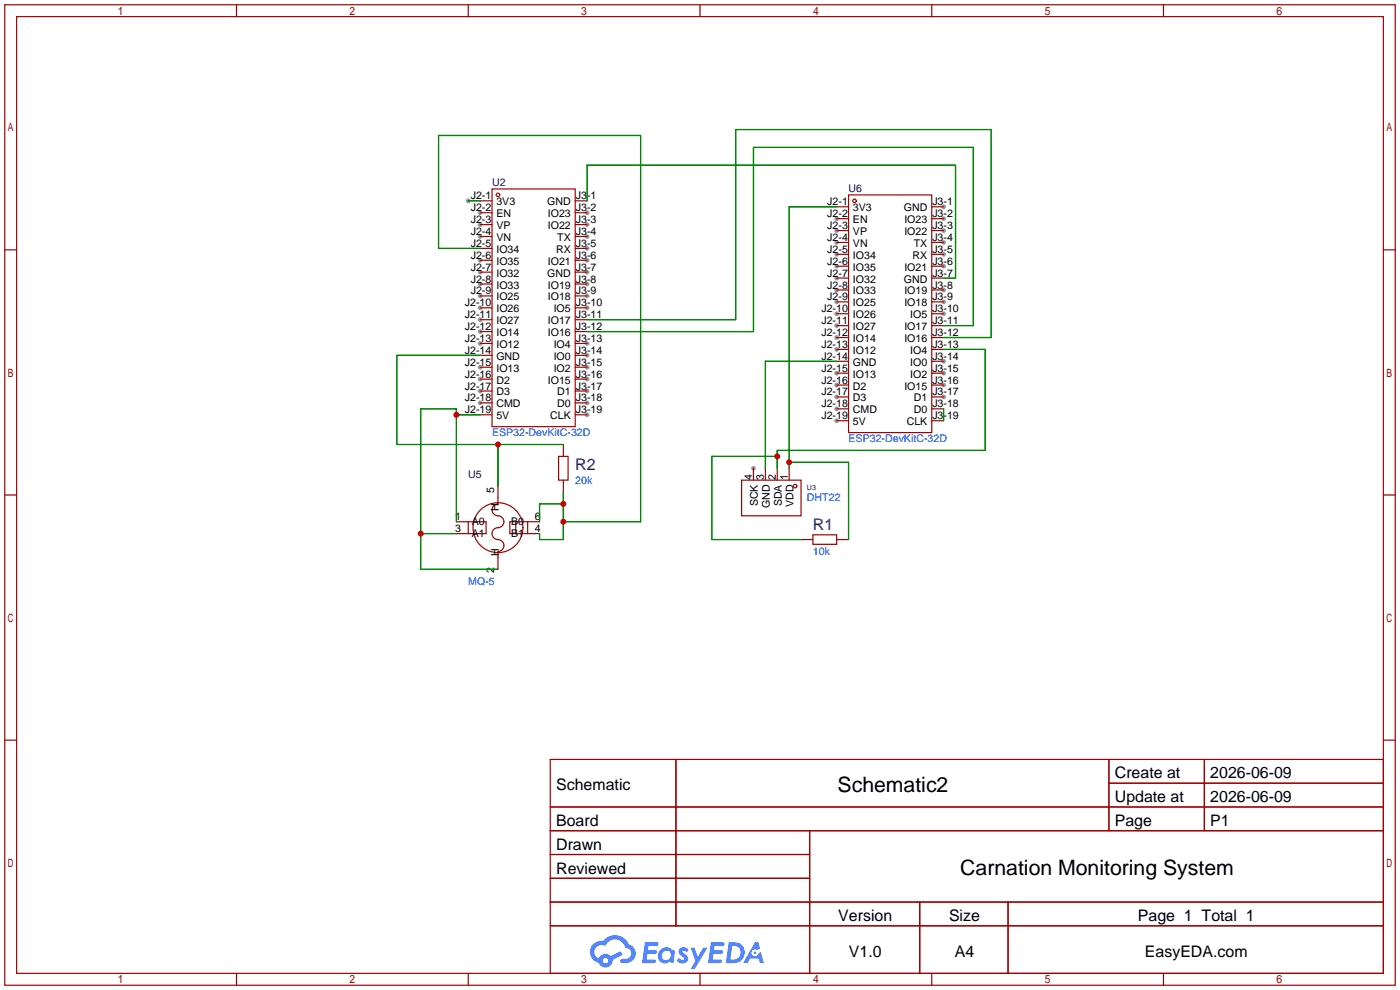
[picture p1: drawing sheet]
<svg xmlns="http://www.w3.org/2000/svg" width="299mm" height="212mm" viewBox="0 0 299 212" stroke-linecap="round" stroke-linejoin="round" font-family="sans-serif">
<g fill="#999">
<circle cx="102.6" cy="45.5" r=".51"/>
<circle cx="102.6" cy="48" r=".51"/>
<circle cx="102.6" cy="50.5" r=".51"/>
<circle cx="102.6" cy="55.6" r=".51"/>
<circle cx="102.6" cy="58.2" r=".51"/>
<circle cx="102.6" cy="60.7" r=".51"/>
<circle cx="102.6" cy="63.2" r=".51"/>
<circle cx="102.6" cy="65.8" r=".51"/>
<circle cx="102.6" cy="68.3" r=".51"/>
<circle cx="102.6" cy="70.9" r=".51"/>
<circle cx="102.6" cy="73.4" r=".51"/>
<circle cx="102.6" cy="78.5" r=".51"/>
<circle cx="102.6" cy="81" r=".51"/>
<circle cx="102.6" cy="83.6" r=".51"/>
<circle cx="102.6" cy="86.1" r=".51"/>
<circle cx="125.5" cy="45.5" r=".51"/>
<circle cx="125.5" cy="48" r=".51"/>
<circle cx="125.5" cy="50.5" r=".51"/>
<circle cx="125.5" cy="53.1" r=".51"/>
<circle cx="125.5" cy="55.6" r=".51"/>
<circle cx="125.5" cy="58.2" r=".51"/>
<circle cx="125.5" cy="60.7" r=".51"/>
<circle cx="125.5" cy="63.2" r=".51"/>
<circle cx="125.5" cy="65.8" r=".51"/>
<circle cx="125.5" cy="73.4" r=".51"/>
<circle cx="125.5" cy="75.9" r=".51"/>
<circle cx="125.5" cy="78.5" r=".51"/>
<circle cx="125.5" cy="81" r=".51"/>
<circle cx="125.5" cy="83.6" r=".51"/>
<circle cx="125.5" cy="86.1" r=".51"/>
<circle cx="125.5" cy="88.6" r=".51"/>
<circle cx="161" cy="100.1" r=".51"/>
<circle cx="178.8" cy="46.7" r=".51"/>
<circle cx="178.8" cy="49.3" r=".51"/>
<circle cx="178.8" cy="51.8" r=".51"/>
<circle cx="178.8" cy="54.4" r=".51"/>
<circle cx="178.8" cy="56.9" r=".51"/>
<circle cx="178.8" cy="59.4" r=".51"/>
<circle cx="178.8" cy="62" r=".51"/>
<circle cx="178.8" cy="64.5" r=".51"/>
<circle cx="178.8" cy="67.1" r=".51"/>
<circle cx="178.8" cy="69.6" r=".51"/>
<circle cx="178.8" cy="72.1" r=".51"/>
<circle cx="178.8" cy="74.7" r=".51"/>
<circle cx="178.8" cy="79.8" r=".51"/>
<circle cx="178.8" cy="82.3" r=".51"/>
<circle cx="178.8" cy="84.8" r=".51"/>
<circle cx="178.8" cy="87.4" r=".51"/>
<circle cx="178.8" cy="89.9" r=".51"/>
<circle cx="201.7" cy="44.2" r=".51"/>
<circle cx="201.7" cy="46.7" r=".51"/>
<circle cx="201.7" cy="49.3" r=".51"/>
<circle cx="201.7" cy="51.8" r=".51"/>
<circle cx="201.7" cy="54.4" r=".51"/>
<circle cx="201.7" cy="56.9" r=".51"/>
<circle cx="201.7" cy="62" r=".51"/>
<circle cx="201.7" cy="64.5" r=".51"/>
<circle cx="201.7" cy="67.1" r=".51"/>
<circle cx="201.7" cy="77.2" r=".51"/>
<circle cx="201.7" cy="79.8" r=".51"/>
<circle cx="201.7" cy="82.3" r=".51"/>
<circle cx="201.7" cy="84.8" r=".51"/>
<circle cx="100.1" cy="42.9" r=".51"/>
</g>
<g fill="none" stroke="#a10000" stroke-width=".25">
<path d="M1 1h297.2v209.6h-297.2zM3.6 3.6h292.1v204.4h-292.1zM50.5 1v2.6M100.1 1v2.6M149.6 1v2.6M199.1 1v2.6M248.7 1v2.6M1 53.4h2.6M295.7 53.4h2.5M1 105.8h2.6M295.7 105.8h2.5M1 158.2h2.6"/>
<path d="M295.7 158.2h2.5M117.6 162.3h178.1v45.7h-178.1zM117.6 172.5h178.1M117.6 177.5h178.1M144.5 162.3v35.6M173 177.5v30.5M237 162.3v15.2M237 167.4h58.7M257.4 162.3v15.2M117.6 182.6h55.4M117.6 192.8h178.1M117.6 187.7h55.4"/>
<path d="M117.6 197.9h178.1M196.6 192.8v15.2M215.4 192.8v15.2M50.5 208v2.6M100.1 208v2.6M149.6 208v2.6M199.1 208v2.6M248.7 208v2.6"/>
</g>
<g fill="#5487ff">
<path d="M145.3 202.7a1.3 1.3 0 0 1 1.9 .3l-.4 .6a.54 .54 0 0 0-.9-.2l.1 .2a1.34 1.34 0 0 1 .9 1.8 1.47 1.47 0 0 1-2.3-.1l.5-.6 .8 .5a.31 .31 0 0 0 .4-.3 .31 .31 0 0 0-.3-.4 1.12 1.12 0 0 1-.7-1.8z"/>
<path d="M147.6 202.5h.9l.6 2 1.2-2h.9l-2.7 4.6h-.9l1-1.7z"/>
<path d="M137.8 201.4h1.7a1.31 1.31 0 0 1 1.2 .2 .4 .4 0 0 1-.3 .5l-1.8 .1-.1 .9h1.6a.4 .4 0 0 1 .4 .4 .4 .4 0 0 1-.5 .4h-1.6l-.2 1.2h1.4a.46 .46 0 0 1 .5 0 .46 .46 0 0 1 .1 .5l-.4 .2h-2.6z"/>
<path d="M151.9 201.4h1.7a1.32 1.32 0 0 1 1.2 .2 .39 .39 0 0 1-.3 .5l-1.8 .1-.1 .9h1.6a.4 .4 0 0 1 .4 .4 .4 .4 0 0 1-.4 .4h-1.7l-.2 1.2h1.4a.46 .46 0 0 1 .5 0 .46 .46 0 0 1 .1 .5l-.4 .2h-2.6z"/>
<path d="M161.3 201.4h.8l.3 1.3-.6 .4a.75 .75 0 0 0-1.1 .3 .75 .75 0 0 0 .5 1 .75 .75 0 0 0 .9-.7l.5-.2 .6 2.3h-.8l-.3-.9h-1.8l-.5 .9h-1z"/>
<path d="M155.7 201.4l-.6 4.4h1.5a2.27 2.27 0 0 0 2.6-2.2 2.27 2.27 0 0 0-2.7-2.2zM156.5 202.1a1.5 1.5 0 0 1 1.8 1.6 1.5 1.5 0 0 1-1.9 1.4h-.3z"/>
<path d="M141.2 203a1.6 1.6 0 0 0-.3 2.3 1.6 1.6 0 0 0 2.3 .2l.7 .3 .3-2.4-.1-.3-.5-.1a1.58 1.58 0 0 0-2.4 0zM141.8 203.5a.98 .98 0 0 1 1.6 .4 .98 .98 0 0 1-1.1 1.3 .94 .94 0 0 1-.9-.7 .94 .94 0 0 1 .4-1z"/>
<path d="M126.8 201.8a2.37 2.37 0 0 0 1.1 4 1.54 1.54 0 0 0 1.8 1 1.54 1.54 0 0 0 1.2-1.6l2.2-1.1-.5-.8-2 1a1.57 1.57 0 0 0-2.7 .5 1.5 1.5 0 0 1-.7-2.1 1.5 1.5 0 0 1 2.2-.5 2.23 2.23 0 0 1 2.3-1.4 2.23 2.23 0 0 1 2 1.8 1.16 1.16 0 0 1 1.2 1.1 1.16 1.16 0 0 1-1.1 1.2h-.7a.47 .47 0 0 0-.5 .4 .47 .47 0 0 0 .4 .5 2.17 2.17 0 0 0 2.5-.9 2.17 2.17 0 0 0-.3-2.7l-.8-.4a3.2 3.2 0 0 0-5.5-.7l-1.1 .1zM128.8 205.3a.6 .6 0 0 1 1.2 0 .6 .6 0 0 1-1.2 0z"/>
<circle cx="161.4" cy="203.6" r=".28"/>
</g>
<g fill="none" stroke="#a10000" stroke-width=".25">
<path d="M102.6 42.9h2.6M102.6 45.5h2.6M102.6 48h2.6M102.6 50.5h2.6M102.6 53.1h2.6M102.6 55.6h2.6M102.6 58.2h2.6M105.2 40.4h17.7v50.8h-17.7zM122.9 42.9h2.6M122.9 45.5h2.6M122.9 48h2.6M122.9 50.5h2.6"/>
<path d="M122.9 53.1h2.6M122.9 55.6h2.6M122.9 58.2h2.6M178.8 44.2h2.6M178.8 46.7h2.6M178.8 49.3h2.6M178.8 51.8h2.6M178.8 54.4h2.6M178.8 56.9h2.6M178.8 59.4h2.6M181.4 41.7h17.7v50.8h-17.7zM199.1 44.2h2.6"/>
<path d="M199.1 46.7h2.6M199.1 49.3h2.6M199.1 51.8h2.6M199.1 54.4h2.6M199.1 56.9h2.6M199.1 59.4h2.6M102.6 60.7h2.6M102.6 63.2h2.6M102.6 65.8h2.6M102.6 68.3h2.6M102.6 70.9h2.6M102.6 73.4h2.6"/>
<path d="M102.6 75.9h2.6M102.6 78.5h2.6M122.9 60.7h2.6M122.9 63.2h2.6M122.9 65.8h2.6M122.9 68.3h2.6M122.9 70.9h2.6M122.9 73.4h2.6M122.9 75.9h2.6M122.9 78.5h2.6M178.8 62h2.6M178.8 64.5h2.6"/>
<path d="M178.8 67.1h2.6M178.8 69.6h2.6M178.8 72.1h2.6M178.8 74.7h2.6M178.8 77.2h2.6M178.8 79.8h2.6M199.1 62h2.6M199.1 64.5h2.6M199.1 67.1h2.6M199.1 69.6h2.6M199.1 72.1h2.6M199.1 74.7h2.6"/>
<path d="M199.1 77.2h2.6M199.1 79.8h2.6M102.6 81h2.6M102.6 83.6h2.6M102.6 86.1h2.6M102.6 88.6h2.6M119.4 97.5h2v5.1h-2zM120.4 95v2.5M122.9 81h2.6M122.9 83.6h2.6M122.9 86.1h2.6M122.9 88.6h2.6"/>
<path d="M178.8 82.3h2.6M178.8 84.8h2.6M178.8 87.4h2.6M178.8 89.9h2.6M199.1 82.3h2.6M199.1 84.8h2.6M199.1 87.4h2.6M199.1 89.9h2.6M97.5 111.5h6.4v2.5h-6.4M100.1 111.5v2.5M106.4 103.9v3.8a1.27 1.27 0 0 0-1.2 1.3 1.27 1.27 0 0 0 1.2 1.2 1.27 1.27 0 0 1 1.3 1.3 1.27 1.27 0 0 1-1.3 1.3 1.27 1.27 0 0 0-1.2 1.2 1.27 1.27 0 0 0 1.2 1.3 1.27 1.27 0 0 1 1.3 1.3 1.27 1.27 0 0 1-1.3 1.3v3.8M110.2 111.5v2.5"/>
<path d="M112.8 111.5v2.5M115.3 111.5h-6.3v2.5h6.3M120.4 102.6v2.6M158.5 102.6h12.7v7.6h-12.7zM161 100.1v2.5M163.6 100.1v2.5M166.1 100.1v2.5M168.7 100.1v2.5M171.2 115.3h2.5M173.7 114.3h5.1v2h-5.1zM178.8 115.3h2.6"/>
<circle cx="106.4" cy="41.7" r=".38"/>
<circle cx="182.6" cy="42.9" r=".38"/>
<circle cx="106.4" cy="112.8" r="5.3"/>
<circle cx="169.9" cy="103.9" r=".38"/>
</g>
<g fill="none" stroke="#008700" stroke-width=".25">
<path d="M100.1 42.9h2.5M102.6 53.1h-8.9v-24.1h43.2v82.5h-16.5M125.5 42.9v-7.6h78.7v24.1h-2.5M178.8 44.2h-10.1v55.9M102.6 75.9h-17.8v19.1h35.6M125.5 68.3h31.7v-40.6h54.6v44.4h-10.1M178.8 77.2h-15.2v22.9M201.7 69.6h6.3v-38.1h-47v39.4h-35.5M201.7 74.7h8.9v21.6h-44.5v3.8M97.5 88.6h5.1M106.4 95v8.9M166.1 97.5h-14v17.8h19.1"/>
<path d="M168.7 98.8h12.7v16.5M201.7 87.4v2.5M89.9 114h7.6M97.5 111.5v-24.1h-7.6v34.3h16.5M120.4 107.7h-5.1v3.8M120.4 105.2v10.1h-5.1v-1.3"/>
</g>
<g fill="#c00">
<circle cx="89.9" cy="114" r=".63"/>
<circle cx="97.5" cy="88.6" r=".63"/>
<circle cx="120.4" cy="111.5" r=".63"/>
<circle cx="120.4" cy="107.7" r=".63"/>
<circle cx="106.4" cy="95" r=".63"/>
<circle cx="168.7" cy="98.8" r=".63"/>
<circle cx="166.1" cy="97.5" r=".63"/>
</g>
<g font-size="4.5">
<text x="179" y="169.2">Schematic2</text>
<text x="205.2" y="187">Carnation Monitoring System</text>
</g>
<g font-size="3.4" fill="#000080">
<text x="122.9" y="100.5">R2</text>
<text x="173.7" y="113.2">R1</text>
</g>
<g font-size="3.4">
<text x="238.3" y="166.4">Create at</text>
<text x="258.7" y="166.4">2026-06-09</text>
<text x="118.9" y="168.9">Schematic</text>
<text x="238.3" y="171.4">Update at</text>
<text x="258.7" y="171.4">2026-06-09</text>
<text x="118.9" y="176.5">Board</text>
<text x="238.3" y="176.5">Page</text>
<text x="258.7" y="176.5">P1</text>
<text x="118.9" y="181.6">Drawn</text>
<text x="118.9" y="186.7">Reviewed</text>
<text x="179.2" y="196.8">Version</text>
<text x="202.8" y="196.8">Size</text>
<text x="243.2" y="196.8">Page 1 Total 1</text>
<text x="181.4" y="204.5">V1.0</text>
<text x="204.1" y="204.5">A4</text>
<text x="244.7" y="204.5">EasyEDA.com</text>
</g>
<g font-size="2.3" fill="#000080">
<text x="105.2" y="39.8">U2</text>
<text x="181.4" y="41.1">U6</text>
<text x="100.1" y="102.1">U5</text>
</g>
<g font-size="2.3">
<text x="100.6" y="42.6">J2-1</text>
<text x="100.6" y="45.2">J2-2</text>
<text x="100.6" y="47.7">J2-3</text>
<text x="106.1" y="43.9">3V3</text>
<text x="106.1" y="46.4">EN</text>
<text x="117" y="43.9">GND</text>
<text x="117.1" y="46.4">IO23</text>
<text x="123.1" y="42.6">J3-1</text>
<text x="123.1" y="45.2">J3-2</text>
<text x="123.1" y="47.7">J3-3</text>
<text x="176.8" y="43.9">J2-1</text>
<text x="176.8" y="46.4">J2-2</text>
<text x="182.3" y="45.2">3V3</text>
<text x="182.3" y="47.7">EN</text>
<text x="193.2" y="45.2">GND</text>
<text x="193.3" y="47.7">IO23</text>
<text x="199.3" y="43.9">J3-1</text>
<text x="199.3" y="46.4">J3-2</text>
<text x="100.6" y="50.2">J2-4</text>
<text x="100.6" y="52.8">J2-5</text>
<text x="106.1" y="49">VP</text>
<text x="106.1" y="51.5">VN</text>
<text x="117.1" y="49">IO22</text>
<text x="119.1" y="51.5">TX</text>
<text x="123.1" y="50.2">J3-4</text>
<text x="123.1" y="52.8">J3-5</text>
<text x="176.8" y="49">J2-3</text>
<text x="176.8" y="51.5">J2-4</text>
<text x="182.3" y="50.2">VP</text>
<text x="182.3" y="52.8">VN</text>
<text x="193.3" y="50.2">IO22</text>
<text x="195.3" y="52.8">TX</text>
<text x="199.3" y="49">J3-3</text>
<text x="199.3" y="51.5">J3-4</text>
<text x="100.6" y="55.3">J2-6</text>
<text x="100.6" y="57.9">J2-7</text>
<text x="106.1" y="54">IO34</text>
<text x="106.1" y="56.6">IO35</text>
<text x="106.1" y="59.1">IO32</text>
<text x="117" y="59.1">GND</text>
<text x="117.1" y="56.6">IO21</text>
<text x="118.8" y="54">RX</text>
<text x="123.1" y="55.3">J3-6</text>
<text x="123.1" y="57.9">J3-7</text>
<text x="176.8" y="54">J2-5</text>
<text x="176.8" y="56.6">J2-6</text>
<text x="176.8" y="59.1">J2-7</text>
<text x="182.3" y="55.3">IO34</text>
<text x="182.3" y="57.9">IO35</text>
<text x="193.3" y="57.9">IO21</text>
<text x="195" y="55.3">RX</text>
<text x="199.3" y="54">J3-5</text>
<text x="199.3" y="56.6">J3-6</text>
<text x="199.3" y="59.1">J3-7</text>
<text x="99.4" y="65.5">J2-10</text>
<text x="100.6" y="60.4">J2-8</text>
<text x="100.6" y="62.9">J2-9</text>
<text x="106.1" y="61.7">IO33</text>
<text x="106.1" y="64.2">IO25</text>
<text x="117.1" y="61.7">IO19</text>
<text x="117.1" y="64.2">IO18</text>
<text x="123.1" y="60.4">J3-8</text>
<text x="123.1" y="62.9">J3-9</text>
<text x="123.1" y="65.5">J3-10</text>
<text x="176.8" y="61.7">J2-8</text>
<text x="176.8" y="64.2">J2-9</text>
<text x="182.3" y="60.4">IO32</text>
<text x="182.3" y="62.9">IO33</text>
<text x="182.3" y="65.5">IO25</text>
<text x="193.2" y="60.4">GND</text>
<text x="193.3" y="62.9">IO19</text>
<text x="193.3" y="65.5">IO18</text>
<text x="199.3" y="61.7">J3-8</text>
<text x="199.3" y="64.2">J3-9</text>
<text x="99.4" y="68">J2-11</text>
<text x="99.4" y="70.6">J2-12</text>
<text x="106.1" y="66.7">IO26</text>
<text x="106.1" y="69.3">IO27</text>
<text x="106.1" y="71.8">IO14</text>
<text x="117.1" y="69.3">IO17</text>
<text x="117.1" y="71.8">IO16</text>
<text x="118.3" y="66.7">IO5</text>
<text x="123.1" y="68">J3-11</text>
<text x="123.1" y="70.6">J3-12</text>
<text x="175.6" y="66.7">J2-10</text>
<text x="175.6" y="69.3">J2-11</text>
<text x="175.6" y="71.8">J2-12</text>
<text x="182.3" y="68">IO26</text>
<text x="182.3" y="70.6">IO27</text>
<text x="193.3" y="70.6">IO17</text>
<text x="194.5" y="68">IO5</text>
<text x="199.3" y="66.7">J3-10</text>
<text x="199.3" y="69.3">J3-11</text>
<text x="199.3" y="71.8">J3-12</text>
<text x="99.4" y="73.1">J2-13</text>
<text x="99.4" y="75.6">J2-14</text>
<text x="106.1" y="74.4">IO12</text>
<text x="106.1" y="76.9">GND</text>
<text x="118.3" y="74.4">IO4</text>
<text x="118.3" y="76.9">IO0</text>
<text x="123.1" y="73.1">J3-13</text>
<text x="123.1" y="75.6">J3-14</text>
<text x="175.6" y="74.4">J2-13</text>
<text x="175.6" y="76.9">J2-14</text>
<text x="182.3" y="73.1">IO14</text>
<text x="182.3" y="75.6">IO12</text>
<text x="193.3" y="73.1">IO16</text>
<text x="194.5" y="75.6">IO4</text>
<text x="199.3" y="74.4">J3-13</text>
<text x="199.3" y="76.9">J3-14</text>
<text x="99.4" y="78.2">J2-15</text>
<text x="99.4" y="80.7">J2-16</text>
<text x="99.4" y="83.3">J2-17</text>
<text x="106.1" y="79.4">IO13</text>
<text x="106.1" y="82">D2</text>
<text x="117.1" y="82">IO15</text>
<text x="118.3" y="79.4">IO2</text>
<text x="123.1" y="78.2">J3-15</text>
<text x="123.1" y="80.7">J3-16</text>
<text x="123.1" y="83.3">J3-17</text>
<text x="175.6" y="79.4">J2-15</text>
<text x="175.6" y="82">J2-16</text>
<text x="182.3" y="78.2">GND</text>
<text x="182.3" y="80.7">IO13</text>
<text x="182.3" y="83.3">D2</text>
<text x="193.3" y="83.3">IO15</text>
<text x="194.5" y="78.2">IO0</text>
<text x="194.5" y="80.7">IO2</text>
<text x="199.3" y="79.4">J3-15</text>
<text x="199.3" y="82">J3-16</text>
<text x="99.4" y="85.8">J2-18</text>
<text x="99.4" y="88.3">J2-19</text>
<text x="106.1" y="84.5">D3</text>
<text x="106.1" y="87.1">CMD</text>
<text x="106.1" y="89.6">5V</text>
<text x="117.6" y="89.6">CLK</text>
<text x="119.1" y="84.5">D1</text>
<text x="119.1" y="87.1">D0</text>
<text x="123.1" y="85.8">J3-18</text>
<text x="123.1" y="88.3">J3-19</text>
<text x="175.6" y="84.5">J2-17</text>
<text x="175.6" y="87.1">J2-18</text>
<text x="175.6" y="89.6">J2-19</text>
<text x="182.3" y="85.8">D3</text>
<text x="182.3" y="88.3">CMD</text>
<text x="195.3" y="85.8">D1</text>
<text x="195.3" y="88.3">D0</text>
<text x="199.3" y="84.5">J3-17</text>
<text x="199.3" y="87.1">J3-18</text>
<text x="199.3" y="89.6">J3-19</text>
<text x="182.3" y="90.9">5V</text>
<text x="193.8" y="90.9">CLK</text>
<text x="105.6" y="105.4" transform="rotate(-90 105.6 105.4)">5</text>
<text x="160.7" y="102.5" transform="rotate(-90 160.7 102.5)">4</text>
<text x="163.3" y="102.5" transform="rotate(-90 163.3 102.5)">3</text>
<text x="165.8" y="102.5" transform="rotate(-90 165.8 102.5)">2</text>
<text x="168.3" y="102.5" transform="rotate(-90 168.3 102.5)">1</text>
<text x="97.3" y="111.2">1</text>
<text x="97.3" y="113.7">3</text>
<text x="100.8" y="112.2">A0</text>
<text x="106.6" y="109.3" transform="rotate(-90 106.6 109.3)">H</text>
<text x="109.2" y="112.2">B0</text>
<text x="114.3" y="111.2">6</text>
<text x="114.3" y="113.7">4</text>
<text x="162" y="108.2" transform="rotate(-90 162 108.2)">SCK</text>
<text x="164.5" y="108.6" transform="rotate(-90 164.5 108.6)">GND</text>
<text x="167.1" y="108.2" transform="rotate(-90 167.1 108.2)">SDA</text>
<text x="169.6" y="108.3" transform="rotate(-90 169.6 108.3)">VDD</text>
<text x="100.8" y="114.8">A1</text>
<text x="106.6" y="118.9" transform="rotate(-90 106.6 118.9)">H</text>
<text x="109.2" y="114.8">B1</text>
<text x="105.6" y="122.4" transform="rotate(-90 105.6 122.4)">2</text>
</g>
<g font-size="2.3" fill="#00f">
<text x="105.2" y="93.2">ESP32-DevKitC-32D</text>
<text x="181.4" y="94.5">ESP32-DevKitC-32D</text>
<text x="122.9" y="103.3">20k</text>
<text x="172.5" y="107.2">DHT22</text>
<text x="173.7" y="118.6">10k</text>
<text x="100.1" y="124.9">MQ-5</text>
</g>
<text font-size="1.5" fill="#000080" x="172.5" y="104.8">U3</text>
</svg>
